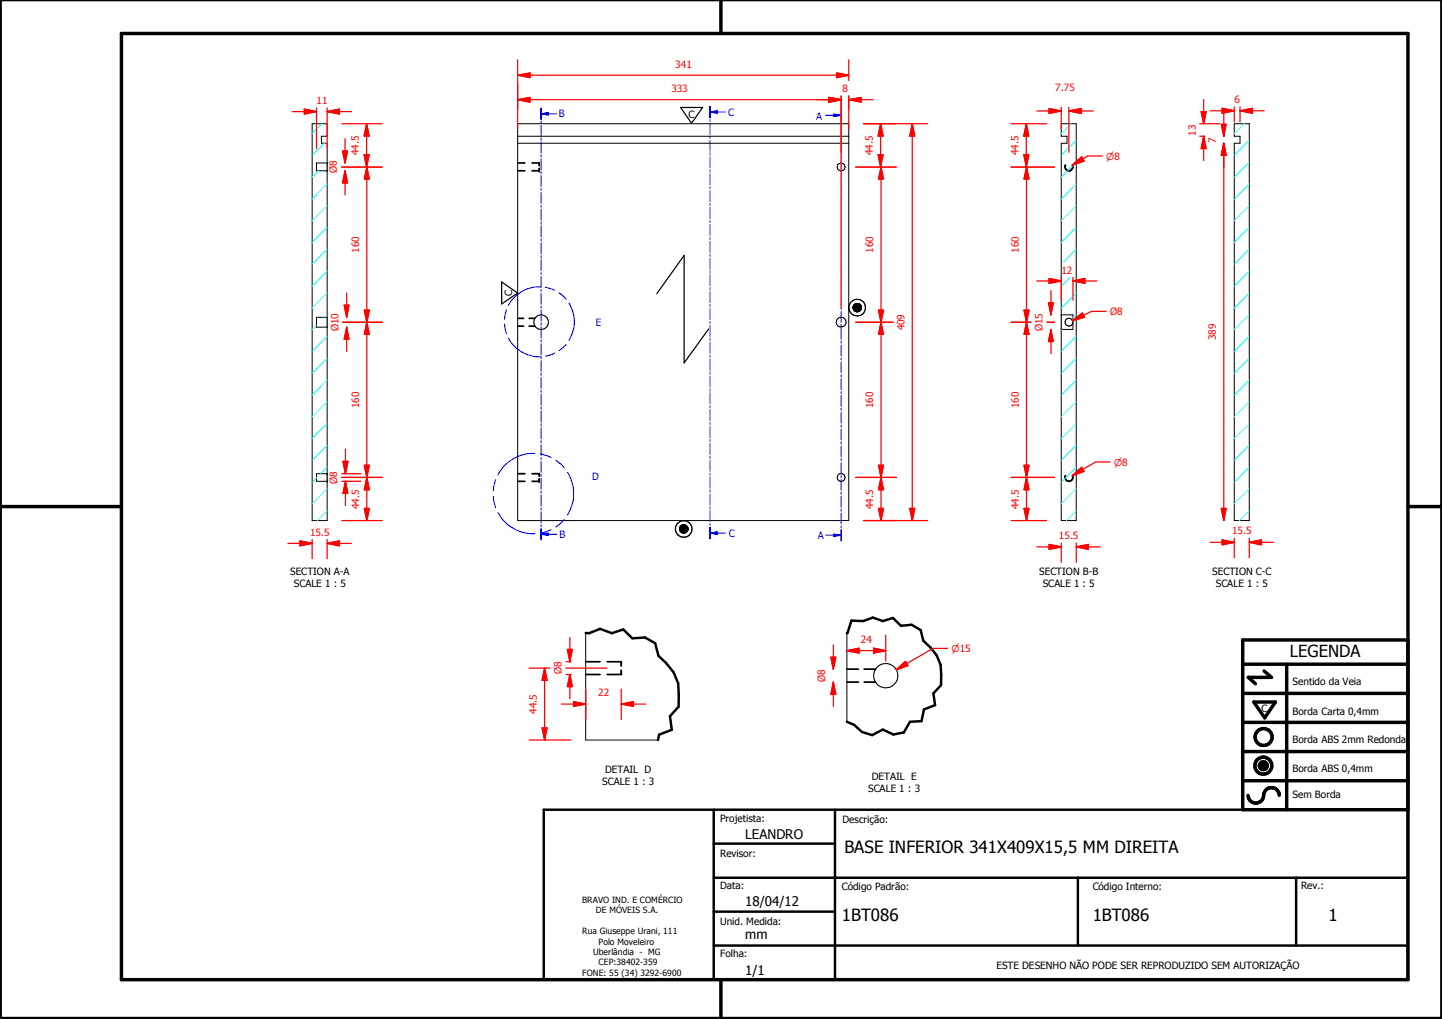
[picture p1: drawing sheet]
<svg xmlns="http://www.w3.org/2000/svg" width="297mm" height="210mm" viewBox="0 0 297 210" stroke-linecap="round" stroke-linejoin="round" font-family="sans-serif">
<g fill="#000">
<circle cx="111.1" cy="35.2" r=".18"/>
<circle cx="111.1" cy="99.1" r=".18"/>
<circle cx="111.1" cy="97.6" r=".18"/>
<circle cx="128" cy="136.3" r=".18"/>
</g>
<g fill="none" stroke="#000" stroke-width=".35">
<path d="M106.6 35.2h1.5M106.6 33.6h1.5M109.6 33.6h1.5v.5M111.1 34.7v.5h-1.5M219.5 34a.81 .81 0 0 0 .7 1.2 .81 .81 0 0 0 .7-1.2M106.6 67.2h1.3M106.6 65.6h1.3M109 67.2h1.2M109 65.6h1.2M106.6 99.1h1.5M106.6 97.6h1.5M109.6 97.6h1.5v.5"/>
<path d="M111.1 98.6v.5h-1.5M219.5 98a.8 .8 0 0 0 .7 1.1 .8 .8 0 0 0 .7-1.1M120.6 138.9h3M120.6 136.3h3M125 136.3h3v.9M128 138v.9h-3M174.5 137.8h2.3M178 137.8h2.3M174.5 140.5h2.3M178 140.5h2.3"/>
</g>
<g fill="none" stroke="#000" stroke-width=".21">
<path d="M64.3 25.5h3.1v2.6h-1.2v1.4h1.2v77.7h-3.1zM67.4 35.2h.1M67.4 33.6h-2.2v1.6h2.2M106.6 28.1h68.2M106.6 29.5h68.2M106.6 25.5h68.2v81.7h-68.2zM218.6 25.5h3.1v81.7h-3.1v-77.7h1.2v-1.4h-1.2zM254.3 25.5h3v81.7h-3v-77.7h1.1v-1.4h-1.1zM67.4 65.4h-2.2v2h2.2M175.7 63.2v.3zM175.8 63.2v.3zM175.8 63v.7z"/>
<path d="M175.8 63v.6zM175.8 63.1v.5zM175.8 63.1v.4zM175.8 62.9v.9zM175.8 62.9v.8zM175.9 62.9v1zM175.9 62.9l-.1 .9zM175.9 62.8v1.1zM176 62.7v1.3zM176 62.7l-.1 1.2zM176.1 62.7v1.4zM176.2 62.6v1.5z"/>
<path d="M176.2 62.6l-.1 1.5zM176.3 62.6v1.6zM176.4 62.5v1.7zM176.5 62.5v1.7zM176.5 62.5l-.1 1.7zM176.6 62.5l-.1 1.7zM176.6 62.5h.1l-.1 1.7zM176.7 62.5v1.7h-.1zM176.7 62.5v1.7zM176.8 62.6l-.1 1.6zM176.8 62.6h.1l-.1 1.6zM176.9 62.6v1.5l-.1 .1z"/>
<path d="M176.9 62.6v1.5zM177 62.6l-.1 1.5zM177 62.6v1.5zM177.1 62.7l-.1 1.4zM177.1 62.7v1.4zM177.1 62.7v1.3zM177.2 62.8l-.1 1.2zM177.2 62.8v1.1zM177.2 62.9v1zM177.3 62.9l-.1 1zM177.3 62.9v.9zM177.4 63l-.1 .8z"/>
<path d="M177.4 63v.7zM177.4 63.1v.6zM177.4 63.1v.5zM177.4 63.2v.4zM177.4 63.2v.3zM218.6 64.9h2.4v3h-2.4M67.4 97.6h.1M67.4 99.1h.1M67.4 97.6h-2.2v1.5h2.2M140 108.8v.3zM140 108.7v.5zM140 108.7v.4z"/>
<path d="M140.1 108.6v.7zM140.1 108.6l-.1 .6zM140.1 108.5v.9zM140.1 108.5v.8zM140.2 108.5v.9zM140.2 108.5l-.1 .9zM140.2 108.4v1.1zM140.3 108.3v1.3zM140.3 108.3l-.1 1.2zM140.4 108.3v1.3zM140.4 108.2v1.5zM140.4 108.2v1.4z"/>
<path d="M140.5 108.2v1.5zM140.6 108.2v1.6zM140.7 108.1v1.7zM140.7 108.1l-.1 1.7zM140.8 108.1v1.7zM140.9 108.1l-.1 1.7zM140.9 108.1v1.7zM141 108.1l-.1 1.7zM141 108.1v1.7zM141.1 108.2l-.1 1.6zM141.1 108.2v1.6zM141.2 108.2l-.1 1.6z"/>
<path d="M141.2 108.2v1.5zM141.3 108.2l-.1 1.5zM141.3 108.2v1.5zM141.3 108.3v1.4zM141.3 108.3v1.3zM141.4 108.3l-.1 1.3zM141.4 108.3v1.3zM141.5 108.4l-.1 1.2zM141.5 108.4v1.1zM141.5 108.5v1zM141.5 108.5v.9zM141.6 108.5l-.1 .9z"/>
<path d="M141.6 108.5v.9zM141.6 108.6v.8zM141.6 108.6v.7zM141.6 108.7v.6zM141.6 108.7v.5zM141.7 108.8l-.1 .4zM141.7 108.8v.3zM120.6 130.4v22h14.9M174.5 130.4v18.3M259.4 157.6l1.6 .1zM259.4 157.7l1.6 .1zM259.4 157.8l1.6 .1z"/>
<path d="M259.4 157.9h1.6v.1zM259.4 157.9l1.6 .1h-1.5zM259.4 157.6h1.6zM259.5 158h1.5zM259.5 158l1.4 .1zM259.5 157.5l1.5 .1zM259.5 158.1h1.4zM259.5 157.4l1.5 .1zM259.5 158.1l1.4 .1zM259.5 157.3l1.4 .1zM259.6 158.2h1.3zM259.6 158.2h1.2z"/>
<path d="M259.6 157.2l1.3 .1zM259.6 158.2l1.2 .1zM259.6 157.2h1.3zM259.7 158.3h1.1zM259.7 158.3l1 .1zM259.7 157.1l1.1 .1zM259.7 157.1h1.1zM259.8 158.4h.9zM259.8 158.4h.8zM259.8 157.1h1zM259.8 157.1h.9zM259.8 158.4l.8 .1z"/>
<path d="M259.8 157l.9 .1zM259.8 157h.8zM259.9 158.5h.7zM259.9 158.5h.6zM259.9 157h.7zM260 158.5h.5zM260 158.5h.4zM260 157h.6zM260.1 158.5h.3zM260.1 158.5h.2zM260.1 156.9l.4 .1zM260.1 156.9h.3z"/>
<path d="M260.1 156.9h.2z"/>
<circle cx="173.3" cy="34.4" r=".82"/>
<circle cx="111.5" cy="66.4" r="1.51"/>
<circle cx="173.3" cy="66.4" r="1"/>
<circle cx="220.2" cy="66.3" r=".81"/>
<circle cx="173.3" cy="98.3" r=".8"/>
<circle cx="182.5" cy="139.2" r="2.5"/>
</g>
<path d="M120.6 130.4h.8l2.2-.9 2.4 .9 2.4-.7 1.9 1.8 2.6-.2 2.1 1.2 .6 2.6 1.7 1.6 1.5 1.8 .9 2.3 .1 2.4v2.4l-1.8 1.9 .4 2.8-2.6 1-.3 1.1M174.5 130.4h.1l.8-2.6 2.4 .1 2-.7 2.1 .7 2-.6 1.7 1.6 2.2-.2 1.8 1.1 .6 2.2 1.5 1.4 1.3 1.6 .8 1.9 .1 2.1-.1 2.1-1.5 1.7 .3 2.4-2.3 .9-.5 2.4-2.4 .2-1.2 2.2-2.2 .4-2.1-1-2.2 1.1-2.1-.6-1.7-1.5-1.4-.6M112 166.8h178v35h-178zM147 173.8h25M147 166.8v35M172 166.8v35M147 194.8h143M147 180.8h143M147 187.8h25M222 180.8v14M267 180.8v14" fill="none" stroke="#000" stroke-width=".51"/>
<g fill="#000">
<path d="M175.7 63.2v.3zM175.8 63.1v.4zM175.8 63.2v.3zM175.8 62.9v.8zM175.8 63v.7zM175.8 63v.6zM175.8 63.1v.5zM175.9 62.9l-.1 .9zM175.8 62.9v.9zM175.9 62.9v1zM176 62.7l-.1 1.2zM175.9 62.8v1.1z"/>
<path d="M176 62.7v1.3zM176.2 62.6l-.1 1.5zM176.1 62.7v1.4zM176.2 62.6v1.5zM176.3 62.6v1.6zM176.4 62.5v1.7zM176.5 62.5v1.7zM176.5 62.5l-.1 1.7zM176.6 62.5l-.1 1.7zM176.6 62.5h.1l-.1 1.7zM176.7 62.5v1.7h-.1zM176.7 62.5v1.7z"/>
<path d="M176.8 62.6l-.1 1.6zM176.8 62.6h.1l-.1 1.6zM176.9 62.6v1.5l-.1 .1zM176.9 62.6v1.5zM177 62.6l-.1 1.5zM177 62.6v1.5zM177.1 62.7l-.1 1.4zM177.1 62.7v1.4zM177.1 62.7v1.3zM177.2 62.8l-.1 1.2zM177.2 62.8v1.1zM177.2 62.9v1z"/>
<path d="M177.3 62.9l-.1 1zM177.3 62.9v.9zM177.4 63l-.1 .8zM177.4 63v.7zM177.4 63.1v.6zM177.4 63.1v.5zM177.4 63.2v.4zM177.4 63.2v.3zM140 108.8v.3zM140.1 108.6l-.1 .6zM140 108.7v.5zM140 108.7v.4z"/>
<path d="M140.1 108.5v.8zM140.1 108.6v.7zM140.2 108.5l-.1 .9zM140.1 108.5v.9zM140.2 108.5v.9zM140.3 108.3l-.1 1.2zM140.2 108.4v1.1zM140.3 108.3v1.3zM140.4 108.2v1.4zM140.4 108.3v1.3zM140.4 108.2v1.5zM140.5 108.2v1.5z"/>
<path d="M140.6 108.2v1.6zM140.7 108.1v1.7zM140.7 108.1l-.1 1.7zM140.8 108.1v1.7zM140.9 108.1l-.1 1.7zM140.9 108.1v1.7zM141 108.1l-.1 1.7zM141 108.1v1.7zM141.1 108.2l-.1 1.6zM141.1 108.2v1.6zM141.2 108.2l-.1 1.6zM141.2 108.2v1.5z"/>
<path d="M141.3 108.2l-.1 1.5zM141.3 108.2v1.5zM141.3 108.3v1.4zM141.3 108.3v1.3zM141.4 108.3l-.1 1.3zM141.4 108.3v1.3zM141.5 108.4l-.1 1.2zM141.5 108.4v1.1zM141.5 108.5v1zM141.5 108.5v.9zM141.6 108.5l-.1 .9zM141.6 108.5v.9z"/>
<path d="M141.6 108.6v.8zM141.6 108.6v.7zM141.6 108.7v.6zM141.6 108.7v.5zM141.7 108.8l-.1 .4zM141.7 108.8v.3zM259.4 157.6h1.6zM259.5 157.5l1.5 .1zM259.5 157.4l1.5 .1zM259.5 157.3l1.4 .1zM259.6 157.2l1.3 .1zM259.6 157.2h1.3z"/>
<path d="M259.7 157.1l1.1 .1zM259.7 157.1h1.1zM259.8 157.1h1zM259.8 157.1h.9zM259.8 157l.9 .1zM259.8 157h.8zM259.9 157h.7zM260 157h.6zM260.1 156.9l.4 .1zM260.1 156.9h.3zM260.1 156.9h.2zM260.1 158.5h.2z"/>
<path d="M260 158.5h.4zM260.1 158.5h.3zM259.9 158.5h.6zM260 158.5h.5zM259.8 158.4l.8 .1zM259.9 158.5h.7zM259.8 158.4h.8zM259.7 158.3l1 .1zM259.8 158.4h.9zM259.6 158.2l1.2 .1zM259.7 158.3h1.1zM259.6 158.2h1.2z"/>
<path d="M259.5 158.1l1.4 .1zM259.6 158.2h1.3zM259.5 158l1.4 .1zM259.5 158.1h1.4zM259.4 157.9l1.6 .1h-1.5zM259.5 158h1.5zM259.4 157.6l1.6 .1zM259.4 157.7l1.6 .1zM259.4 157.8l1.6 .1zM259.4 157.9h1.6v.1z"/>
</g>
<g fill="none" stroke="#000" stroke-width=".71">
<path d="M148.5 0v6.9M297 -.1v209.9h-297v-209.9M25 6.9h265v194.9h-265zM0 104.4h25M290 104.4h7M256 136.8h34M260.4 138.2l1.5 1.3h-4.8l1.5 1.3M265 136.8v30M290 131.8h-34v35h34M256 154.8h34M256 148.8h34M256 142.8h34"/>
<path d="M258.3 144.6h4.4l-2.2 3.3zM256 160.8h34M257.1 163.8a1.62 1.62 0 0 0 1.8 1.6 1.62 1.62 0 0 0 1.4-1.9 1.63 1.63 0 0 1 1.7-1.2 1.63 1.63 0 0 1 1.5 1.5M148.5 201.8v8"/>
<circle cx="260.2" cy="157.7" r="1.76"/>
<circle cx="260.2" cy="157.7" r=".82"/>
<circle cx="260.3" cy="151.8" r="1.76"/>
</g>
<g fill="none" stroke="#00f" stroke-width=".21">
<path d="M171.7 23.7h1.6M173.3 22.6v2.3M173.3 25.3v.4M173.3 26.1v2.3M173.3 28.7v.5M173.3 29.5v2.3M173.3 32.2v.4M173.3 33v2.3M173.3 35.6v.5M173.3 36.5v2.2M173.3 39.1v.4M173.3 39.9v2.3"/>
<path d="M173.3 42.6v.5M173.3 43.4v2.2M173.3 46v.5M173.3 46.9v2.2M173.3 49.5v.5M173.3 50.3v2.3M173.3 53v.4M173.3 53.8v2.2M173.3 56.4v.5M173.3 57.2v2.3M173.3 59.9v.4M173.3 60.7v2.2"/>
<path d="M173.3 63.3v.5M173.3 64.1v2.3M173.3 66.8v.5M173.3 67.6v2.3M173.3 70.2v.5M173.3 71.1v2.3M173.3 73.7v.5M173.3 74.5v2.3M173.3 77.2v.4M173.3 78v2.3M173.3 80.6v.5M173.3 81.4v2.3"/>
<path d="M173.3 84.1v.4M173.3 84.9v2.3M173.3 87.5v.5M173.3 88.4v2.2M173.3 91v.5M173.3 91.9v2.2M173.3 94.4v.5M173.3 95.3v2.3M173.3 98v.4M173.3 98.8v2.2M173.3 101.4v.5M173.3 102.2v2.3"/>
<path d="M173.3 104.9v.4M173.3 105.7v2.2M173.3 108.3v.5M173.3 109.1v2.3"/>
</g>
<path d="M173.3 22.6v2.3M173.3 109.1v2.3" fill="none" stroke="#00f" stroke-width=".3"/>
<path d="M171.7 23.5l1.6 .2-1.6 .3z" fill="#00f"/>
<path d="M170 23.7h1.7M171.7 23.5l1.6 .2-1.6 .3zM171.7 110.2h1.6" fill="none" stroke="#00f" stroke-width=".21"/>
<path d="M171.7 110l1.6 .2-1.6 .3z" fill="#00f"/>
<g fill="none" stroke="#00f" stroke-width=".21">
<path d="M111.5 22.3v2.3M111.5 24.9v.5M111.5 25.8v2.2M111.5 28.4v.5M111.5 29.2v2.3M111.5 31.9v.4M111.5 32.7v2.3M111.5 35.3v.5M111.5 36.2v2.2M111.5 38.8v.4M111.5 39.6v2.3M111.5 23.5h1.4"/>
<path d="M111.5 42.3v.4M111.5 43.1v2.2M111.5 45.7v.5M111.5 46.6v2.2M111.5 49.2v.4M111.5 50v2.3M111.5 52.7v.4M111.5 53.5v2.3M111.5 56.1v.5M111.5 56.9v2.3M111.5 59.6v.4M111.5 60.4v2.3"/>
<path d="M111.5 63.1v.4M111.5 63.9v2.2M111.5 66.5v.5M111.5 67.4v2.2M111.5 70v.4M111.5 70.8v2.3M111.5 73.4v.5M111.5 74.3v2.2M111.5 76.9v.4M111.5 77.7v2.3M111.5 80.4v.4M111.5 81.2v2.3"/>
<path d="M111.5 83.8v.5M111.5 84.7v2.2M111.5 87.3v.5M111.5 88.1v2.3M111.5 90.8v.4M111.5 91.6v2.3M111.5 94.2v.5M111.5 95v2.3M111.5 97.7v.4M111.5 98.5v2.3M111.5 101.2v.4M111.5 102v2.2"/>
<path d="M111.5 104.6v.5M111.5 105.5v2.2M111.5 108.1v.4M111.5 108.9v2.3M170 110.2h1.7M171.7 110l1.6 .2-1.6 .3z"/>
</g>
<g fill="none" stroke="#0ff" stroke-width=".21">
<path d="M65.6 35.2l-1.3 1.3M66.3 25.5l-2 2M66.8 29.5l-2.5 2.5M67.4 37.9l-3.1 3.1M67.4 55.8l-3.1 3.2M67.4 51.4l-3.1 3M67.4 46.9l-3.1 3.1M67.4 42.4l-3.1 3.1M65.2 67l-.9 .9M67.3 64.9l-.5 .5M67.4 78.3l-3.1 3.1M67.4 73.8l-3.1 3.1"/>
<path d="M67.4 69.3l-3.1 3.1M67.4 60.4l-3.1 3.1M65.2 98.4l-.9 1M67.1 96.6l-1 1M67.4 91.7l-3.1 3.1M67.4 87.2l-3.1 3.1M67.4 82.8l-3.1 3.1M67.4 96.2l-.1 .1M67.4 105.2l-2 2M67.4 100.7l-3.1 3.1"/>
</g>
<path d="M111.5 22.3v2.3M111.5 108.9v2.3" fill="none" stroke="#00f" stroke-width=".3"/>
<path d="M111.5 23.5l1.4-.3v.5z" fill="#00f"/>
<path d="M111.5 23.5l1.4-.3v.5zM112.9 23.5h1.8M111.5 110.1h1.4" fill="none" stroke="#00f" stroke-width=".21"/>
<path d="M111.5 110.1l1.4-.3v.5z" fill="#00f"/>
<g fill="none" stroke="#00f" stroke-width=".21">
<path d="M146.3 21.9v2.3M146.3 24.6v.4M146.3 25.4v2.3M146.3 28.1v.4M146.3 28.9v2.3M146.3 31.5v.5M146.3 32.3v2.3M146.3 35v.4M146.3 35.8v2.3M146.3 38.5v.4M146.3 39.3v2.3M146.3 23.1h1.4"/>
<path d="M146.3 41.9v.5M146.3 42.8v2.2M146.3 45.4v.4M146.3 46.2v2.3M146.3 48.9v.4M146.3 49.7v2.3M146.3 52.4v.4M146.3 53.2v2.2M146.3 55.8v.5M146.3 56.6v2.3M146.3 59.3v.4M146.3 60.1v2.3"/>
<path d="M146.3 62.7v.5M146.3 63.6v2.3M146.3 66.2v.5M146.3 67.1v2.2M146.3 69.7v.4M146.3 70.5v2.3M146.3 73.2v.4M146.3 74v2.3M146.3 76.6v.5M146.3 77.5v2.2M146.3 80.1v.5M146.3 80.9v2.3"/>
<path d="M146.3 83.6v.4M146.3 84.4v2.3M146.3 87v.5M146.3 87.9v2.2M146.3 90.5v.5M146.3 91.4v2.2M146.3 94v.4M146.3 94.8v2.3M146.3 97.5v.4M146.3 98.3v2.2M111.5 110.1l1.4-.3v.5zM112.9 110.1h1.8"/>
<path d="M146.3 100.9v.5M146.3 101.8v2.2M146.3 104.4v.5M146.3 105.2v2.3M146.3 107.9v.4M146.3 108.7v2.3"/>
</g>
<g fill="none" stroke="#0ff" stroke-width=".21">
<path d="M220.6 25.5l-2 2M221.7 37.9l-3.1 3.1M221.7 33.4l-3.1 3.1M221.7 28.9l-3.1 3.1M220.4 57.1l-1.8 1.9M221.7 46.9l-3.1 3.1M221.7 42.4l-3.1 3.1M221.7 51.4l-2.6 2.5M218.6 67.9h.1M221.7 78.3l-3.1 3.1M221.7 73.8l-3.1 3.1M221.7 69.3l-3.1 3.1"/>
<path d="M221.7 64.8l-.7 .7M221.7 60.4l-3.1 3.1M221.7 96.2l-3.1 3.2M221.7 91.7l-3.1 3.1M221.7 87.2l-3.1 3.1M221.7 82.8l-3.1 3.1M221.7 105.2l-2 2M221.7 100.7l-3.1 3.1"/>
</g>
<path d="M146.3 21.9v2.3M146.3 108.7v2.3" fill="none" stroke="#00f" stroke-width=".3"/>
<path d="M146.3 23.1l1.4-.3v.5z" fill="#00f"/>
<path d="M146.3 23.1l1.4-.3v.5zM147.7 23.1h1.7M146.3 109.8h1.4" fill="none" stroke="#00f" stroke-width=".21"/>
<path d="M146.3 109.8l1.4-.2v.5z" fill="#00f"/>
<g fill="none" stroke="#00f" stroke-width=".21">
<path d="M111.3 59.1a7.1 7.1 0 0 0-6.6 3.8M112.3 59.2l2 .6M103.9 66.8l.4 1.9M104.3 63.8l-.4 2M104.7 69.7a7.6 7.6 0 0 0 6.6 3.8M114.3 72.7l-2 .7M115.1 60.3l1.5 1.3M116.6 70.9l-1.5 1.4M117.2 62.4a7.2 7.2 0 0 1 0 7.7M102.1 98.8l-.4 1.5-.1 .8M110.1 93.4a8.3 8.3 0 0 0-7.5 4.4M111.3 93.5l2.2 .7"/>
<path d="M114.5 94.8l1.7 1.6M116.9 97.3a8.1 8.1 0 0 1 0 8.8M101.6 102.3l.1 .8 .4 1.4M102.6 105.6a8.3 8.3 0 0 0 7.5 4.3M113.5 109.1l-1.2 .5-1 .2M116.2 107l-1.7 1.5M146.3 109.8l1.4-.2v.5zM147.7 109.8h1.7"/>
</g>
<g fill="none" stroke="#0ff" stroke-width=".21">
<path d="M256.3 25.5l-2 2M257.3 37.9l-3 3.1M257.3 33.4l-3 3.1M257.3 28.9l-3 3.1M257.3 55.8l-3 3.2M257.3 51.4l-3 3M257.3 46.9l-3 3.1M257.3 42.4l-3 3.1M257.3 78.3l-3 3.1M257.3 73.8l-3 3.1M257.3 69.3l-3 3.1M257.3 64.8l-3 3.1"/>
<path d="M257.3 60.4l-3 3.1M257.3 96.2l-3 3.2M257.3 91.7l-3 3.1M257.3 87.2l-3 3.1M257.3 82.8l-3 3.1M257.3 105.2l-2 2M257.3 100.7l-3 3.1"/>
</g>
<path d="M170.8 20.5h2.5" fill="none" stroke="#f00" stroke-width=".25"/>
<path d="M170.8 20.1l2.5 .4-2.5 .5z" fill="#f00"/>
<path d="M170.8 20.1l2.5 .4-2.5 .5zM174.8 20.5h2.6" fill="none" stroke="#f00" stroke-width=".25"/>
<path d="M174.8 20.5l2.6-.4v.9z" fill="#f00"/>
<path d="M106.6 15.5h2.6M173.3 19.8v43.6M174.8 19.8v6.7M168.3 20.5h2.5M174.8 20.5l2.6-.4v.9zM177.4 20.5h2.5" fill="none" stroke="#f00" stroke-width=".25"/>
<path d="M106.6 15.5l2.6-.5v1z" fill="#f00"/>
<path d="M106.6 15.5l2.6-.5v1zM172.4 15.5h2.4" fill="none" stroke="#f00" stroke-width=".25"/>
<path d="M172.4 15l2.4 .5-2.4 .5z" fill="#f00"/>
<path d="M106.6 12.3v10.2M109.2 15.5h63.2M172.4 15l2.4 .5-2.4 .5zM174.8 12.3v4.3M174.8 19.8v2.7M106.6 20.5h2.6" fill="none" stroke="#f00" stroke-width=".25"/>
<path d="M106.6 20.5l2.6-.4v.9z" fill="#f00"/>
<path d="M106.6 20.5l2.6-.4v.9zM170.8 20.5h2.5" fill="none" stroke="#f00" stroke-width=".25"/>
<path d="M170.8 20.1l2.5 .4-2.5 .5z" fill="#f00"/>
<path d="M106.6 17.4v9.1M173.3 19.8v11.6M109.2 20.5h61.6M170.8 20.1l2.5 .4-2.5 .5zM181.4 25.5v2.5" fill="none" stroke="#f00" stroke-width=".25"/>
<path d="M181.4 25.5l.5 2.5h-1z" fill="#f00"/>
<path d="M181.4 25.5l.5 2.5h-1zM181.4 31.9v2.5" fill="none" stroke="#f00" stroke-width=".25"/>
<path d="M180.9 31.9h1l-.5 2.5z" fill="#f00"/>
<path d="M176.3 34.4h8.3M177.9 25.5h6.7M180.9 31.9h1l-.5 2.5zM181.4 28v3.9M181.5 63.9v2.5" fill="none" stroke="#f00" stroke-width=".25"/>
<path d="M181 63.9h1l-.5 2.5z" fill="#f00"/>
<path d="M181.5 34.4v2.5M181 63.9h1l-.5 2.5z" fill="none" stroke="#f00" stroke-width=".25"/>
<path d="M181.5 34.4l.5 2.5h-1z" fill="#f00"/>
<path d="M176.3 34.4h8.4M181.5 34.4l.5 2.5h-1zM181.5 36.9v27M176.3 66.4h7.7M181.5 66.4v2.5" fill="none" stroke="#f00" stroke-width=".25"/>
<path d="M181.5 66.4l.5 2.5h-1z" fill="#f00"/>
<path d="M181.5 66.4l.5 2.5h-1zM181.5 95.8v2.5" fill="none" stroke="#f00" stroke-width=".25"/>
<path d="M181 95.8h1l-.5 2.5z" fill="#f00"/>
<path d="M176.3 66.4h7.7M181.5 68.9v26.9M176.3 98.3h8.4M181 95.8h1l-.5 2.5zM181.5 98.3v2.6" fill="none" stroke="#f00" stroke-width=".25"/>
<path d="M181.5 98.3l.5 2.6h-1z" fill="#f00"/>
<path d="M181.5 98.3l.5 2.6h-1zM181.5 104.7v2.5" fill="none" stroke="#f00" stroke-width=".25"/>
<path d="M181 104.7h1l-.5 2.5z" fill="#f00"/>
<path d="M176.3 98.3h8.4M177.9 107.2h6.8M181 104.7h1l-.5 2.5zM181.5 100.9v3.8M187.9 104.7v2.5" fill="none" stroke="#f00" stroke-width=".25"/>
<path d="M187.4 104.7h1l-.5 2.5z" fill="#f00"/>
<path d="M187.9 25.5v2.5M187.4 104.7h1l-.5 2.5z" fill="none" stroke="#f00" stroke-width=".25"/>
<path d="M187.9 25.5l.5 2.5h-1z" fill="#f00"/>
<path d="M177.9 25.5h13.2M187.9 25.5l.5 2.5h-1zM187.9 28v76.7M177.9 107.2h13.2M128 145h2.5" fill="none" stroke="#f00" stroke-width=".25"/>
<g fill="none" stroke="#000" stroke-width=".25">
<path d="M140.2 22.1h4.5l-2.3 3.3zM103.3 58.1l3.3 2.3-3.3 2.2zM135.3 60.5l5.6-7.9v22.2l5.1-7"/>
<circle cx="176.6" cy="63.4" r="1.71"/>
<circle cx="176.6" cy="63.4" r=".85"/>
<circle cx="140.8" cy="109" r=".84"/>
<circle cx="140.8" cy="109" r="1.71"/>
</g>
<path d="M128 145l2.5-.5v1z" fill="#f00"/>
<path d="M118.1 145h2.5M128 145l2.5-.5v1z" fill="none" stroke="#f00" stroke-width=".25"/>
<path d="M118.1 144.5l2.5 .5-2.5 .5z" fill="#f00"/>
<path d="M117.4 133.8v2.5M115.7 145h2.4M118.1 144.5l2.5 .5-2.5 .5zM120.6 141.9v6.3M128 141.9v6.3M130.5 145h2.5" fill="none" stroke="#f00" stroke-width=".25"/>
<path d="M116.9 133.8h1l-.5 2.5z" fill="#f00"/>
<path d="M116.9 133.8h1l-.5 2.5zM117.4 138.9v2.5" fill="none" stroke="#f00" stroke-width=".25"/>
<path d="M117.4 138.9l.5 2.5h-1z" fill="#f00"/>
<path d="M112.2 137.6v2.5M116.6 136.3h1M116.6 138.9h1M117.4 138.9l.5 2.5h-1zM117.4 131.3v2.5M117.4 141.4v2.5" fill="none" stroke="#f00" stroke-width=".25"/>
<path d="M112.2 137.6l.5 2.5h-1z" fill="#f00"/>
<path d="M112.2 137.6l.5 2.5h-1zM112.2 149.9v2.5" fill="none" stroke="#f00" stroke-width=".25"/>
<path d="M111.7 149.9h1l-.5 2.5z" fill="#f00"/>
<path d="M109 137.6h4.3M116.6 137.6h8.4M186.8 136.7l-2.2 1.3M109 152.4h8.6M111.7 149.9h1l-.5 2.5zM112.2 140.1v9.8" fill="none" stroke="#f00" stroke-width=".25"/>
<path d="M184.6 138l1.9-1.8 .5 .9z" fill="#f00"/>
<path d="M171.7 135.4v2.4M184.6 138l1.9-1.8 .5 .9zM195.2 133.6h-3l-5.4 3.1" fill="none" stroke="#f00" stroke-width=".25"/>
<path d="M171.2 135.4h1l-.5 2.4z" fill="#f00"/>
<path d="M171.2 135.4h1l-.5 2.4zM171.7 140.5v2.5" fill="none" stroke="#f00" stroke-width=".25"/>
<path d="M171.7 140.5l.5 2.5h-1z" fill="#f00"/>
<path d="M171.7 132.8v2.6M180 134h2.5M171.7 140.5l.5 2.5h-1zM171.7 143v2.5" fill="none" stroke="#f00" stroke-width=".25"/>
<path d="M180 133.5l2.5 .5-2.5 .5z" fill="#f00"/>
<path d="M174.5 134h2.4M180 133.5l2.5 .5-2.5 .5z" fill="none" stroke="#f00" stroke-width=".25"/>
<path d="M174.5 134l2.4-.5v1z" fill="#f00"/>
<path d="M71.1 31.1v2.5M174.5 134l2.4-.5v1zM176.9 134h3.1M182.5 130.9v5.3" fill="none" stroke="#f00" stroke-width=".25"/>
<path d="M70.6 31.1h1l-.5 2.5z" fill="#f00"/>
<path d="M70.6 31.1h1l-.5 2.5zM71.1 35.2v2.5" fill="none" stroke="#f00" stroke-width=".25"/>
<path d="M71.1 35.2l.5 2.5h-1z" fill="#f00"/>
<path d="M71.1 35.2l.5 2.5h-1zM71.1 28.6v2.5M71.1 37.7v2.5M71.4 62.9v2.5" fill="none" stroke="#f00" stroke-width=".25"/>
<path d="M70.9 62.9h1l-.5 2.5z" fill="#f00"/>
<path d="M70.9 62.9h1l-.5 2.5zM71.4 67.4v2.4" fill="none" stroke="#f00" stroke-width=".25"/>
<path d="M71.4 67.4l.5 2.4h-1z" fill="#f00"/>
<path d="M71.4 67.4l.5 2.4h-1zM71.4 60.4v2.5M71.4 69.8v2.6M71.2 95v2.6" fill="none" stroke="#f00" stroke-width=".25"/>
<path d="M70.7 95h1l-.5 2.6z" fill="#f00"/>
<path d="M70.7 95h1l-.5 2.6zM71.2 99.1v2.5" fill="none" stroke="#f00" stroke-width=".25"/>
<path d="M71.2 99.1l.5 2.5h-1z" fill="#f00"/>
<path d="M75.5 25.5v2.5M70.4 97.6h3.9M70.4 99.1h3.9M71.2 99.1l.5 2.5h-1zM71.2 92.5v2.5M71.2 101.6v2.5M71.6 101.5l-.4-2.4-.5 2.5h.9" fill="none" stroke="#f00" stroke-width=".25"/>
<path d="M75.5 25.5l.5 2.5h-1z" fill="#f00"/>
<path d="M75.5 25.5l.5 2.5h-1zM75.5 31.9v2.5" fill="none" stroke="#f00" stroke-width=".25"/>
<path d="M75 31.9h1l-.5 2.5z" fill="#f00"/>
<path d="M70.4 34.4h8.3M70.4 25.5h8.3M75 31.9h1l-.5 2.5zM75.5 28v3.9M75.6 34.4v2.5" fill="none" stroke="#f00" stroke-width=".25"/>
<path d="M75.6 34.4l.5 2.5h-1z" fill="#f00"/>
<path d="M75.6 34.4l.5 2.5h-1zM75.6 63.9v2.5" fill="none" stroke="#f00" stroke-width=".25"/>
<path d="M75.1 63.9h1l-.5 2.5z" fill="#f00"/>
<path d="M70.4 34.4h8.3M75.6 36.9v27M70.6 66.4h8.1M75.1 63.9h1l-.5 2.5zM75.6 66.4v2.5" fill="none" stroke="#f00" stroke-width=".25"/>
<path d="M75.6 66.4l.5 2.5h-1z" fill="#f00"/>
<path d="M75.6 66.4l.5 2.5h-1zM75.6 95.8v2.5" fill="none" stroke="#f00" stroke-width=".25"/>
<path d="M75.1 95.8h1l-.5 2.5z" fill="#f00"/>
<path d="M70.6 66.4h8.1M75.6 68.9v26.9M70.4 98.3h8.3M75.1 95.8h1l-.5 2.5zM75.6 98.3v2.6" fill="none" stroke="#f00" stroke-width=".25"/>
<path d="M75.6 98.3l.5 2.6h-1z" fill="#f00"/>
<path d="M75.6 98.3l.5 2.6h-1zM75.6 104.7v2.5" fill="none" stroke="#f00" stroke-width=".25"/>
<path d="M75.1 104.7h1l-.5 2.5z" fill="#f00"/>
<path d="M70.4 98.3h8.3M61.8 111.9h2.5M70.4 107.2h8.3M75.1 104.7h1l-.5 2.5zM75.6 100.9v3.8" fill="none" stroke="#f00" stroke-width=".25"/>
<path d="M61.8 111.4l2.5 .5-2.5 .5z" fill="#f00"/>
<path d="M61.8 111.4l2.5 .5-2.5 .5zM67.4 111.9h2.5" fill="none" stroke="#f00" stroke-width=".25"/>
<path d="M67.4 111.9l2.5-.5v1z" fill="#f00"/>
<path d="M62.7 23h2.5M59.3 111.9h2.5M64.3 111.1v4M67.4 111.9l2.5-.5v1zM67.4 111.1v4M69.9 111.9h2.5" fill="none" stroke="#f00" stroke-width=".25"/>
<path d="M62.7 22.5l2.5 .5-2.5 .5z" fill="#f00"/>
<path d="M62.7 22.5l2.5 .5-2.5 .5zM67.4 23h2.5" fill="none" stroke="#f00" stroke-width=".25"/>
<path d="M67.4 23l2.5-.5v1z" fill="#f00"/>
<path d="M60.2 23h2.5M65.2 22.2v8.4M67.4 23l2.5-.5v1zM67.4 22.2v8.4M69.9 23h2.5M216.5 62.4v2.5" fill="none" stroke="#f00" stroke-width=".25"/>
<path d="M216 62.4h1l-.5 2.5z" fill="#f00"/>
<path d="M216 62.4h1l-.5 2.5zM216.5 67.9v2.5" fill="none" stroke="#f00" stroke-width=".25"/>
<path d="M216.5 67.9l.5 2.5h-1z" fill="#f00"/>
<path d="M216.1 57.9h2.5M216.5 59.9v2.5M216.5 67.9l.5 2.5h-1zM216.5 70.4v2.5" fill="none" stroke="#f00" stroke-width=".25"/>
<path d="M216.1 57.4l2.5 .5-2.5 .5z" fill="#f00"/>
<path d="M216.1 57.4l2.5 .5-2.5 .5zM221 57.9h2.5" fill="none" stroke="#f00" stroke-width=".25"/>
<path d="M221 57.9l2.5-.5v1z" fill="#f00"/>
<path d="M216.1 22.9h2.5M213.6 57.9h2.5M218.6 57.1v4.7M221 57.9l2.5-.5v1zM221 57.1v4.7M223.5 57.9h2.5" fill="none" stroke="#f00" stroke-width=".25"/>
<path d="M216.1 22.4l2.5 .5-2.5 .5z" fill="#f00"/>
<path d="M216.1 22.4l2.5 .5-2.5 .5zM220.2 22.9h2.5" fill="none" stroke="#f00" stroke-width=".25"/>
<path d="M220.2 22.9l2.5-.5v1z" fill="#f00"/>
<path d="M213.6 22.9h2.5M218.6 22.1v4.4M220.2 22.9l2.5-.5v1zM220.2 22.1v9.3M222.7 22.9h2.5M223.1 32.8l-2.2 1.2" fill="none" stroke="#f00" stroke-width=".25"/>
<path d="M220.9 34l1.9-1.7 .5 .9z" fill="#f00"/>
<path d="M220.9 34l1.9-1.7 .5 .9zM227.1 32.1h-3l-1 .7M223.1 96.7l-2.2 1.3" fill="none" stroke="#f00" stroke-width=".25"/>
<path d="M220.9 98l1.9-1.7 .5 .8z" fill="#f00"/>
<path d="M223.2 64.9l-2.3 1.1M220.9 98l1.9-1.7 .5 .8zM228.7 95.2h-3l-2.6 1.5" fill="none" stroke="#f00" stroke-width=".25"/>
<path d="M220.9 66l2.1-1.5 .4 .9z" fill="#f00"/>
<path d="M211.4 25.5v2.5M220.9 66l2.1-1.5 .4 .9zM227.9 64.1h-3l-1.7 .8" fill="none" stroke="#f00" stroke-width=".25"/>
<path d="M211.4 25.5l.5 2.5h-1z" fill="#f00"/>
<path d="M211.4 25.5l.5 2.5h-1zM211.4 31.9v2.5" fill="none" stroke="#f00" stroke-width=".25"/>
<path d="M210.9 31.9h1l-.5 2.5z" fill="#f00"/>
<path d="M208.2 25.5h7.4M208.2 34.4h9M210.9 31.9h1l-.5 2.5zM211.4 28v3.9M211.5 34.4v2.5" fill="none" stroke="#f00" stroke-width=".25"/>
<path d="M211.5 34.4l.5 2.5h-1.1z" fill="#f00"/>
<path d="M211.5 34.4l.5 2.5h-1.1zM211.5 63.9v2.5" fill="none" stroke="#f00" stroke-width=".25"/>
<path d="M210.9 63.9h1.1l-.5 2.5z" fill="#f00"/>
<path d="M208.3 34.4h8.9M211.5 36.9v27M208.3 66.4h4.1M210.9 63.9h1.1l-.5 2.5zM211.5 66.4v2.5M215.7 66.4h1.5" fill="none" stroke="#f00" stroke-width=".25"/>
<path d="M211.5 66.4l.5 2.5h-1.1z" fill="#f00"/>
<path d="M211.5 66.4l.5 2.5h-1.1zM211.5 95.8v2.5" fill="none" stroke="#f00" stroke-width=".25"/>
<path d="M210.9 95.8h1.1l-.5 2.5z" fill="#f00"/>
<path d="M208.3 66.4h4.1M211.5 68.9v26.9M215.7 66.4h1.5M208.3 98.3h8.9M210.9 95.8h1.1l-.5 2.5zM211.5 98.3v2.6" fill="none" stroke="#f00" stroke-width=".25"/>
<path d="M211.5 98.3l.5 2.6h-1.1z" fill="#f00"/>
<path d="M211.5 98.3l.5 2.6h-1.1zM211.5 104.7v2.5" fill="none" stroke="#f00" stroke-width=".25"/>
<path d="M210.9 104.7h1.1l-.5 2.5z" fill="#f00"/>
<path d="M208.3 98.3h8.9M208.3 107.2h7.3M210.9 104.7h1.1l-.5 2.5zM211.5 100.9v3.8M216.1 112.6h2.5" fill="none" stroke="#f00" stroke-width=".25"/>
<path d="M216.1 112.1l2.5 .5-2.5 .6z" fill="#f00"/>
<path d="M216.1 112.1l2.5 .5-2.5 .6zM221.7 112.6h2.5" fill="none" stroke="#f00" stroke-width=".25"/>
<path d="M221.7 112.6l2.5-.5v1.1z" fill="#f00"/>
<path d="M252.1 25.6v2.5M213.6 112.6h2.5M218.6 111.8v4M221.7 112.6l2.5-.5v1.1zM221.7 111.8v4M224.2 112.6h2.5" fill="none" stroke="#f00" stroke-width=".25"/>
<path d="M251.6 25.6h1l-.5 2.5z" fill="#f00"/>
<path d="M251.6 25.6h1l-.5 2.5zM252.1 29.5v2.5" fill="none" stroke="#f00" stroke-width=".25"/>
<path d="M252.1 29.5l.5 2.5h-1z" fill="#f00"/>
<path d="M252.1 29.5l.5 2.5h-1zM252.1 23.1v2.5M252.1 29.5v5" fill="none" stroke="#f00" stroke-width=".25"/>
<path d="M252.1 29.5l.5 2.5h-1z" fill="#f00"/>
<path d="M252.1 29.5l.5 2.5h-1zM252.1 104.7v2.5" fill="none" stroke="#f00" stroke-width=".25"/>
<path d="M251.6 104.7h1l-.5 2.5z" fill="#f00"/>
<path d="M251.8 22.8h2.5M252.1 32v72.7M251.6 104.7h1l-.5 2.5z" fill="none" stroke="#f00" stroke-width=".25"/>
<path d="M251.8 22.3l2.5 .5-2.5 .5z" fill="#f00"/>
<path d="M251.8 22.3l2.5 .5-2.5 .5zM255.4 22.8h2.6" fill="none" stroke="#f00" stroke-width=".25"/>
<path d="M255.4 22.8l2.6-.5v1z" fill="#f00"/>
<path d="M247.9 23v2.5M249.3 22.8h2.5M254.3 22v3.1M255.4 22.8l2.6-.5v1zM255.4 22v3.1M258 22.8h2.4" fill="none" stroke="#f00" stroke-width=".25"/>
<path d="M247.4 23h1.1l-.6 2.5z" fill="#f00"/>
<path d="M247.4 23h1.1l-.6 2.5zM247.9 28.1v2.5" fill="none" stroke="#f00" stroke-width=".25"/>
<path d="M247.9 28.1l.6 2.5h-1.1z" fill="#f00"/>
<path d="M247.1 25.5h4.1M247.1 28.1h1.1M247.9 28.1l.6 2.5h-1.1zM247.9 20.5v2.5M247.9 30.6v2.5M248.2 29.3l-.3-1.2-.5 2.5h1.1l-.1-.4M251.8 111.7h2.5" fill="none" stroke="#f00" stroke-width=".25"/>
<path d="M251.8 111.2l2.5 .5-2.5 .5z" fill="#f00"/>
<path d="M251.8 111.2l2.5 .5-2.5 .5zM257.3 111.7h2.5" fill="none" stroke="#f00" stroke-width=".25"/>
<path d="M257.3 111.7l2.5-.5v1z" fill="#f00"/>
<path d="M249.3 111.7h2.5M254.3 110.9v4M257.3 111.7l2.5-.5v1zM257.3 110.9v4M259.8 111.7h2.5" fill="none" stroke="#f00" stroke-width=".25"/>
<g font-size="3.5">
<text x="173.9" y="175.7">BASE INFERIOR 341X409X15,5 MM DIREITA</text>
<text x="173.4" y="189.7">1BT086</text>
<text x="225.1" y="189.7">1BT086</text>
<text x="273.6" y="189.7">1</text>
</g>
<text font-size="3.4" x="265.7" y="135.4">LEGENDA</text>
<g font-size="2.7">
<text x="153.5" y="172.8">LEANDRO</text>
<text x="153.5" y="186.6">18/04/12</text>
<text x="153.5" y="193.4">mm</text>
<text x="153.5" y="200.8">1/1</text>
</g>
<g font-size="2.1" fill="#f00">
<text x="139.1" y="13.9">341</text>
<text x="65.2" y="21.5">11</text>
<text x="138.3" y="19">333</text>
<text x="173.5" y="19">8</text>
<text x="217.4" y="18.8">7.75</text>
<text x="254.3" y="21.2">6</text>
<text x="246.3" y="27.9" transform="rotate(-90 246.3 27.9)">13</text>
<text x="250.5" y="29.4" transform="rotate(-90 250.5 29.4)">7</text>
<text x="69.4" y="35.7" transform="rotate(-90 69.4 35.7)">Ø8</text>
<text x="73.9" y="32" transform="rotate(-90 73.9 32)">44.5</text>
<text x="179.8" y="32" transform="rotate(-90 179.8 32)">44.5</text>
<text x="209.8" y="32" transform="rotate(-90 209.8 32)">44.5</text>
<text x="74" y="52.1" transform="rotate(-90 74 52.1)">160</text>
<text x="179.9" y="52.1" transform="rotate(-90 179.9 52.1)">160</text>
<text x="209.8" y="52.1" transform="rotate(-90 209.8 52.1)">160</text>
<text x="218.7" y="56.3">12</text>
<text x="228.7" y="64.9">Ø8</text>
<text x="69.7" y="68.3" transform="rotate(-90 69.7 68.3)">Ø10</text>
<text x="186.3" y="68.1" transform="rotate(-90 186.3 68.1)">409</text>
<text x="214.8" y="68.3" transform="rotate(-90 214.8 68.3)">Ø15</text>
<text x="250.5" y="70.1" transform="rotate(-90 250.5 70.1)">389</text>
<text x="74" y="84.1" transform="rotate(-90 74 84.1)">160</text>
<text x="179.9" y="84.1" transform="rotate(-90 179.9 84.1)">160</text>
<text x="209.8" y="84.1" transform="rotate(-90 209.8 84.1)">160</text>
<text x="69.5" y="99.7" transform="rotate(-90 69.5 99.7)">Ø8</text>
<text x="74" y="104.9" transform="rotate(-90 74 104.9)">44.5</text>
<text x="179.9" y="104.9" transform="rotate(-90 179.9 104.9)">44.5</text>
<text x="209.8" y="104.9" transform="rotate(-90 209.8 104.9)">44.5</text>
<text x="63.9" y="110.3">15.5</text>
<text x="218.1" y="111">15.5</text>
<text x="253.8" y="110.1">15.5</text>
<text x="177.3" y="132.4">24</text>
<text x="115.7" y="138.9" transform="rotate(-90 115.7 138.9)">Ø8</text>
<text x="123.2" y="143.4">22</text>
<text x="170" y="140.5" transform="rotate(-90 170 140.5)">Ø8</text>
<text x="110.6" y="147" transform="rotate(-90 110.6 147)">44.5</text>
</g>
<g font-size="2.1" fill="#00f">
<text x="150" y="23.9">C</text>
<text x="115.1" y="24.2">B</text>
<text x="168.1" y="24.6">A</text>
<text x="122.8" y="67.1">E</text>
<text x="122" y="98.8">D</text>
<text x="115.2" y="110.8">B</text>
<text x="150.2" y="110.6">C</text>
<text x="168.5" y="111">A</text>
</g>
<g font-size="2.1">
<text x="141.8" y="24.3">C</text>
<text x="105.5" y="61" transform="rotate(-90 105.5 61)">C</text>
<text x="59.8" y="118.5">SECTION A-A</text>
<text x="214.1" y="118.5">SECTION B-B</text>
<text x="249.7" y="118.5">SECTION C-C</text>
<text x="60.5" y="121">SCALE 1 : 5</text>
<text x="214.8" y="121">SCALE 1 : 5</text>
<text x="250.4" y="121">SCALE 1 : 5</text>
<text x="266.3" y="141.1">Sentido da Veia</text>
<text x="259.8" y="146.7">C</text>
<text x="266.3" y="147.2">Borda Carta 0,4mm</text>
<text x="266.3" y="153.1">Borda ABS 2mm Redonda</text>
<text x="124" y="161.8">SCALE 1 : 3</text>
<text x="124.7" y="159.3">DETAIL D</text>
<text x="179.6" y="160.6">DETAIL E</text>
<text x="266.3" y="159">Borda ABS 0,4mm</text>
<text x="178.8" y="163.1">SCALE 1 : 3</text>
<text x="266.3" y="164.4">Sem Borda</text>
<text x="148.4" y="169.3">Projetista:</text>
<text x="173.5" y="169.5">Descrição:</text>
<text x="148.4" y="176.6">Revisor:</text>
<text x="148.4" y="183.2">Data:</text>
<text x="173.4" y="183.3">Código Padrão:</text>
<text x="225.1" y="183.3">Código Interno:</text>
<text x="268" y="183.2">Rev.:</text>
<text x="148.4" y="190.5">Unid. Medida:</text>
<text x="148.4" y="197.2">Folha:</text>
<text x="205.3" y="199.5">ESTE DESENHO NÃO PODE SER REPRODUZIDO SEM AUTORIZAÇÃO</text>
</g>
<g font-size="1.9" fill="#f00">
<text x="227.9" y="32.9">⌀8</text>
<text x="229.5" y="95.9">⌀8</text>
<text x="196" y="134.3">⌀15</text>
</g>
<g font-size="1.8">
<text x="119.9" y="186">BRAVO IND. E COMÉRCIO</text>
<text x="122.7" y="188.1">DE MÓVEIS S.A.</text>
<text x="119.9" y="192.4">Rua Giuseppe Urani, 111</text>
<text x="122.2" y="196.7">Uberlândia - MG</text>
<text x="123.3" y="194.6">Polo Moveleiro</text>
<text x="119.9" y="201">FONE: 55 (34) 3292-6900</text>
<text x="123.3" y="198.8">CEP:38402-359</text>
</g>
</svg>
